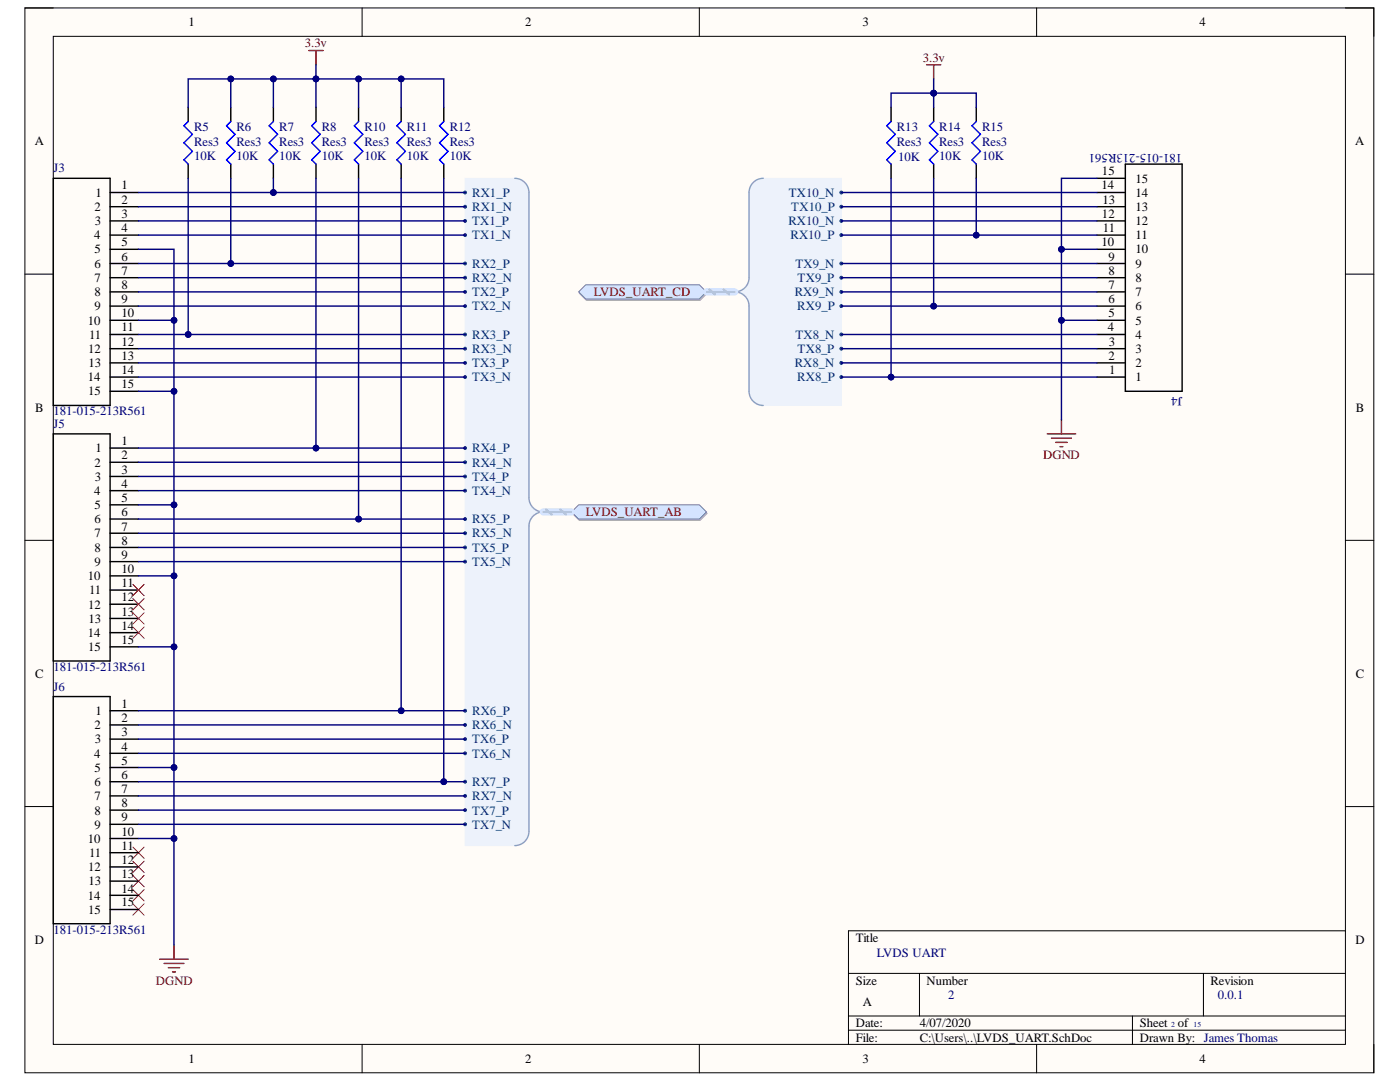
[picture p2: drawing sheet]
<svg xmlns="http://www.w3.org/2000/svg" width="279mm" height="216mm" viewBox="0 0 279 216" stroke-linecap="round" stroke-linejoin="round" font-family="sans-serif">
<path d="M5 1.6h269.2v212.5h-269.2z" fill-rule="evenodd" fill="#fffcf8"/>
<path d="M5 1.6h269.2v212.5h-269.2z" fill="none" stroke="#000" stroke-width=".2"/>
<path d="M10.6 7.3h257.9v201.1h-257.9z" fill-rule="evenodd" fill="#fffcf8"/>
<g fill="none" stroke="#000" stroke-width=".2">
<path d="M5 1.6h5.6M10.6 7.3h257.9v201.1h-257.9zM72.3 1.6v5.7M139.6 1.6v5.7M206.9 1.6v5.7M268.5 1.6h5.7v5.7M5 54.7h5.6M268.5 54.7h5.7M5 107.8h5.6M268.5 107.8h5.7M5 160.9h5.6M268.5 160.9h5.7"/>
<path d="M169.3 194.2h99.2M183.5 194.2v8.5M240.2 194.2v8.5M268.5 185.7h-99.2v22.7M72.3 208.4v5.7M139.6 208.4v5.7M169.3 202.7h99.2M169.3 205.6h99.2M206.9 208.4v5.7M226 202.7v5.7M274.2 208.4v5.7"/>
</g>
<path d="M92.8 35.6h9.9l1.4 .3 1.1 1.1 .4 1.4v61.6l.7 1.2 1.4 1-1.4 .9-.7 1.2v61.6l-.4 1.4-1.1 1.1-1.4 .3h-9.9z" fill-rule="evenodd" fill="#edf2fb"/>
<path d="M92.8 35.6h9.9l1.4 .3 1.1 1.1 .4 1.4v61.6l.7 1.2 1.4 1-1.4 .9-.7 1.2v61.6l-.4 1.4-1.1 1.1-1.4 .3h-9.9z" fill="none" stroke="#edf2fb" stroke-width=".2"/>
<path d="M102.7 35.6a2.83 2.83 0 0 1 2.9 2.8v60.9a2.83 2.83 0 0 0 2.8 2.9 2.83 2.83 0 0 0-2.8 2.8v60.9a2.83 2.83 0 0 1-2.9 2.8" fill="none" stroke="#8f9ec9" stroke-width=".29"/>
<circle cx="92.8" cy="38.4" r=".28" fill="#003a70"/>
<circle cx="92.8" cy="38.4" r=".28" fill="none" stroke="#003a70" stroke-width=".2"/>
<circle cx="92.8" cy="41.2" r=".28" fill="#003a70"/>
<circle cx="92.8" cy="41.2" r=".28" fill="none" stroke="#003a70" stroke-width=".2"/>
<circle cx="92.8" cy="44.1" r=".28" fill="#003a70"/>
<circle cx="92.8" cy="44.1" r=".28" fill="none" stroke="#003a70" stroke-width=".2"/>
<circle cx="92.8" cy="46.9" r=".28" fill="#003a70"/>
<circle cx="92.8" cy="46.9" r=".28" fill="none" stroke="#003a70" stroke-width=".2"/>
<circle cx="92.8" cy="52.6" r=".28" fill="#003a70"/>
<circle cx="92.8" cy="52.6" r=".28" fill="none" stroke="#003a70" stroke-width=".2"/>
<circle cx="92.8" cy="55.4" r=".28" fill="#003a70"/>
<circle cx="92.8" cy="55.4" r=".28" fill="none" stroke="#003a70" stroke-width=".2"/>
<circle cx="92.8" cy="58.2" r=".28" fill="#003a70"/>
<circle cx="92.8" cy="58.2" r=".28" fill="none" stroke="#003a70" stroke-width=".2"/>
<circle cx="92.8" cy="61.1" r=".28" fill="#003a70"/>
<circle cx="92.8" cy="61.1" r=".28" fill="none" stroke="#003a70" stroke-width=".2"/>
<circle cx="92.8" cy="66.7" r=".28" fill="#003a70"/>
<circle cx="92.8" cy="66.7" r=".28" fill="none" stroke="#003a70" stroke-width=".2"/>
<circle cx="92.8" cy="69.6" r=".28" fill="#003a70"/>
<circle cx="92.8" cy="69.6" r=".28" fill="none" stroke="#003a70" stroke-width=".2"/>
<circle cx="92.8" cy="72.4" r=".28" fill="#003a70"/>
<circle cx="92.8" cy="72.4" r=".28" fill="none" stroke="#003a70" stroke-width=".2"/>
<circle cx="92.8" cy="75.2" r=".28" fill="#003a70"/>
<circle cx="92.8" cy="75.2" r=".28" fill="none" stroke="#003a70" stroke-width=".2"/>
<circle cx="92.8" cy="89.4" r=".28" fill="#003a70"/>
<circle cx="92.8" cy="89.4" r=".28" fill="none" stroke="#003a70" stroke-width=".2"/>
<circle cx="92.8" cy="92.2" r=".28" fill="#003a70"/>
<circle cx="92.8" cy="92.2" r=".28" fill="none" stroke="#003a70" stroke-width=".2"/>
<circle cx="92.8" cy="95.1" r=".28" fill="#003a70"/>
<circle cx="92.8" cy="95.1" r=".28" fill="none" stroke="#003a70" stroke-width=".2"/>
<circle cx="92.8" cy="97.9" r=".28" fill="#003a70"/>
<circle cx="92.8" cy="97.9" r=".28" fill="none" stroke="#003a70" stroke-width=".2"/>
<circle cx="92.8" cy="103.6" r=".28" fill="#003a70"/>
<circle cx="92.8" cy="103.6" r=".28" fill="none" stroke="#003a70" stroke-width=".2"/>
<circle cx="92.8" cy="106.4" r=".28" fill="#003a70"/>
<circle cx="92.8" cy="106.4" r=".28" fill="none" stroke="#003a70" stroke-width=".2"/>
<circle cx="92.8" cy="109.2" r=".28" fill="#003a70"/>
<circle cx="92.8" cy="109.2" r=".28" fill="none" stroke="#003a70" stroke-width=".2"/>
<circle cx="92.8" cy="112.1" r=".28" fill="#003a70"/>
<circle cx="92.8" cy="112.1" r=".28" fill="none" stroke="#003a70" stroke-width=".2"/>
<circle cx="92.8" cy="141.8" r=".28" fill="#003a70"/>
<circle cx="92.8" cy="141.8" r=".28" fill="none" stroke="#003a70" stroke-width=".2"/>
<circle cx="92.8" cy="144.6" r=".28" fill="#003a70"/>
<circle cx="92.8" cy="144.6" r=".28" fill="none" stroke="#003a70" stroke-width=".2"/>
<circle cx="92.8" cy="147.5" r=".28" fill="#003a70"/>
<circle cx="92.8" cy="147.5" r=".28" fill="none" stroke="#003a70" stroke-width=".2"/>
<circle cx="92.8" cy="150.3" r=".28" fill="#003a70"/>
<circle cx="92.8" cy="150.3" r=".28" fill="none" stroke="#003a70" stroke-width=".2"/>
<circle cx="92.8" cy="156" r=".28" fill="#003a70"/>
<circle cx="92.8" cy="156" r=".28" fill="none" stroke="#003a70" stroke-width=".2"/>
<circle cx="92.8" cy="158.8" r=".28" fill="#003a70"/>
<circle cx="92.8" cy="158.8" r=".28" fill="none" stroke="#003a70" stroke-width=".2"/>
<circle cx="92.8" cy="161.6" r=".28" fill="#003a70"/>
<circle cx="92.8" cy="161.6" r=".28" fill="none" stroke="#003a70" stroke-width=".2"/>
<circle cx="92.8" cy="164.5" r=".28" fill="#003a70"/>
<circle cx="92.8" cy="164.5" r=".28" fill="none" stroke="#003a70" stroke-width=".2"/>
<path d="M209 86.6h5.7M209.8 87.4h4M210.7 88.3h2.3M211.5 89.1h.6M211.8 83.7v2.9" fill="none" stroke="#800000" stroke-width=".29"/>
<path d="M149.8 37l1.1-1.1 1.4-.3h15.6v45.3h-15.6l-1.4-.3-1.1-1.1-.3-1.4v-17.7l-.7-1.2-1.4-1 1.4-.9 .7-1.2v-17.7z" fill-rule="evenodd" fill="#edf2fb"/>
<path d="M149.8 37l1.1-1.1 1.4-.3h15.6v45.3h-15.6l-1.4-.3-1.1-1.1-.3-1.4v-17.7l-.7-1.2-1.4-1 1.4-.9 .7-1.2v-17.7z" fill="none" stroke="#edf2fb" stroke-width=".2"/>
<path d="M152.3 35.6a2.83 2.83 0 0 0-2.8 2.8v17a2.83 2.83 0 0 1-2.8 2.8 2.83 2.83 0 0 1 2.8 2.9v17a2.83 2.83 0 0 0 2.8 2.8" fill="none" stroke="#8f9ec9" stroke-width=".29"/>
<circle cx="167.9" cy="75.2" r=".28" fill="#003a70"/>
<circle cx="167.9" cy="75.2" r=".28" fill="none" stroke="#003a70" stroke-width=".2"/>
<circle cx="167.9" cy="72.4" r=".28" fill="#003a70"/>
<circle cx="167.9" cy="72.4" r=".28" fill="none" stroke="#003a70" stroke-width=".2"/>
<circle cx="167.9" cy="69.6" r=".28" fill="#003a70"/>
<circle cx="167.9" cy="69.6" r=".28" fill="none" stroke="#003a70" stroke-width=".2"/>
<circle cx="167.9" cy="66.7" r=".28" fill="#003a70"/>
<circle cx="167.9" cy="66.7" r=".28" fill="none" stroke="#003a70" stroke-width=".2"/>
<circle cx="167.9" cy="61.1" r=".28" fill="#003a70"/>
<circle cx="167.9" cy="61.1" r=".28" fill="none" stroke="#003a70" stroke-width=".2"/>
<circle cx="167.9" cy="58.2" r=".28" fill="#003a70"/>
<circle cx="167.9" cy="58.2" r=".28" fill="none" stroke="#003a70" stroke-width=".2"/>
<circle cx="167.9" cy="55.4" r=".28" fill="#003a70"/>
<circle cx="167.9" cy="55.4" r=".28" fill="none" stroke="#003a70" stroke-width=".2"/>
<circle cx="167.9" cy="52.6" r=".28" fill="#003a70"/>
<circle cx="167.9" cy="52.6" r=".28" fill="none" stroke="#003a70" stroke-width=".2"/>
<circle cx="167.9" cy="46.9" r=".28" fill="#003a70"/>
<circle cx="167.9" cy="46.9" r=".28" fill="none" stroke="#003a70" stroke-width=".2"/>
<circle cx="167.9" cy="44.1" r=".28" fill="#003a70"/>
<circle cx="167.9" cy="44.1" r=".28" fill="none" stroke="#003a70" stroke-width=".2"/>
<circle cx="167.9" cy="41.2" r=".28" fill="#003a70"/>
<circle cx="167.9" cy="41.2" r=".28" fill="none" stroke="#003a70" stroke-width=".2"/>
<circle cx="167.9" cy="38.4" r=".28" fill="#003a70"/>
<circle cx="167.9" cy="38.4" r=".28" fill="none" stroke="#003a70" stroke-width=".2"/>
<path d="M61.6 10.1h2.9M63.1 10.1v2.8M184.9 12.9h2.8M186.3 12.9v2.8M31.9 191.4h5.7M32.7 192.2h4M33.6 193.1h2.3M34.4 193.9h.6M34.7 188.6v2.8" fill="none" stroke="#800000" stroke-width=".29"/>
<g fill="none" stroke="#000" stroke-width=".29">
<path d="M37.6 21.4v2.8M37.6 32.7v2.9M46.1 21.4v2.8M46.1 32.7v2.9M54.6 21.4v2.8M54.6 32.7v2.9M63.1 21.4v2.8M63.1 32.7v2.9M71.6 21.4v2.8M71.6 32.7v2.9M80.1 21.4v2.8M80.1 32.7v2.9"/>
<path d="M88.6 21.4v2.8M88.6 32.7v2.9M177.8 21.4v2.8M177.8 32.7v2.9M186.3 21.4v2.8M186.3 32.7v2.9M194.8 21.4v2.8M194.8 32.7v2.9"/>
</g>
<path d="M37.6 24.2l-.9 .9 1.7 1.7-1.7 1.7 1.7 1.7-1.7 1.7 .9 .8M46.1 24.2l-.9 .9 1.7 1.7-1.7 1.7 1.7 1.7-1.7 1.7 .9 .8M54.6 24.2l-.9 .9 1.7 1.7-1.7 1.7 1.7 1.7-1.7 1.7 .9 .8M63.1 24.2l-.9 .9 1.7 1.7-1.7 1.7 1.7 1.7-1.7 1.7 .9 .8M71.6 24.2l-.9 .9 1.7 1.7-1.7 1.7 1.7 1.7-1.7 1.7 .9 .8M80.1 24.2l-.9 .9 1.7 1.7-1.7 1.7 1.7 1.7-1.7 1.7 .9 .8M88.6 24.2l-.9 .9 1.7 1.7-1.7 1.7 1.7 1.7-1.7 1.7 .9 .8M177.8 24.2l-.8 .9 1.7 1.7-1.7 1.7 1.7 1.7-1.7 1.7 .8 .8M186.3 24.2l-.8 .9 1.7 1.7-1.7 1.7 1.7 1.7-1.7 1.7 .8 .8M194.8 24.2l-.8 .9 1.7 1.7-1.7 1.7 1.7 1.7-1.7 1.7 .8 .8" fill="none" stroke="#00f" stroke-width=".29"/>
<path d="M26.5 169l2.3 2.3M26.5 171.8l2.3 2.3M26.5 174.7l2.3 2.2M26.5 177.5l2.3 2.3M28.8 169l-2.3 2.3M28.8 171.8l-2.3 2.3M28.8 174.7l-2.3 2.2M28.8 177.5l-2.3 2.3M26.5 180.3l2.3 2.3M28.8 180.3l-2.3 2.3" fill="none" stroke="#f00" stroke-width=".2"/>
<path d="M114.2 102.4l1.4-1.4h24.1l1.4 1.4-1.4 1.5h-24.1z" fill-rule="evenodd" fill="#bac0ca"/>
<path d="M114.2 102.4l1.4-1.4h24.1l1.4 1.4-1.4 1.5h-24.1z" fill="none" stroke="#a6acb6" stroke-width=".2"/>
<path d="M114.1 102.2l1.4-1.5h24.1l1.4 1.5-1.4 1.4h-24.1z" fill-rule="evenodd" fill="#d5e4ff"/>
<path d="M114.1 102.2l1.4-1.5h24.1l1.4 1.5-1.4 1.4h-24.1z" fill="none" stroke="#71809b" stroke-width=".2"/>
<path d="M115.6 58.5l1.4-1.4h22.7l1.4 1.4-1.4 1.4h-22.7z" fill-rule="evenodd" fill="#bac0ca"/>
<path d="M115.6 58.5l1.4-1.4h22.7l1.4 1.4-1.4 1.4h-22.7z" fill="none" stroke="#a6acb6" stroke-width=".2"/>
<path d="M115.5 58.2l1.4-1.4h22.7l1.4 1.4-1.4 1.5h-22.7z" fill-rule="evenodd" fill="#d5e4ff"/>
<path d="M115.5 58.2l1.4-1.4h22.7l1.4 1.4-1.4 1.5h-22.7z" fill="none" stroke="#71809b" stroke-width=".2"/>
<g fill="none" stroke="#000" stroke-width=".29">
<path d="M10.6 35.6h11.4v45.3h-11.4zM22 38.4h5.6M218.9 35.6h5.7M218.9 38.4h5.7M224.6 32.7h11.3v45.4h-11.3zM22 58.2h5.6M22 55.4h5.6M22 52.6h5.6M22 49.7h5.6M22 46.9h5.6M22 44.1h5.6M22 41.2h5.6"/>
<path d="M218.9 58.2h5.7M218.9 55.4h5.7M218.9 52.6h5.7M218.9 49.7h5.7M218.9 46.9h5.7M218.9 44.1h5.7M218.9 41.2h5.7M22 78.1h5.6M22 75.2h5.6M22 72.4h5.6M22 69.6h5.6M22 66.7h5.6"/>
<path d="M22 63.9h5.6M22 61.1h5.6M218.9 75.2h5.7M218.9 72.4h5.7M218.9 69.6h5.7M218.9 66.7h5.7M218.9 63.9h5.7M218.9 61.1h5.7M10.6 86.6h11.4v45.3h-11.4zM22 97.9h5.6M22 95.1h5.6M22 92.2h5.6"/>
<path d="M22 89.4h5.6M22 117.7h5.6M22 114.9h5.6M22 112.1h5.6M22 109.2h5.6M22 106.4h5.6M22 103.6h5.6M22 100.7h5.6M10.6 139h11.4v45.3h-11.4zM22 129.1h5.6M22 126.2h5.6M22 123.4h5.6"/>
<path d="M22 120.6h5.6M22 158.8h5.6M22 156h5.6M22 153.1h5.6M22 150.3h5.6M22 147.5h5.6M22 144.7h5.6M22 141.8h5.6M22 178.7h5.6M22 175.8h5.6M22 173h5.6M22 170.1h5.6"/>
<path d="M22 167.3h5.6M22 164.5h5.6M22 161.6h5.6M22 181.5h5.6"/>
</g>
<path d="M26.5 116.6l2.3 2.3M26.5 119.4l2.3 2.3M28.8 116.6l-2.3 2.3M28.8 119.4l-2.3 2.3M26.5 122.3l2.3 2.2M26.5 125.1l2.3 2.3M28.8 122.3l-2.3 2.2M28.8 125.1l-2.3 2.3" fill="none" stroke="#f00" stroke-width=".2"/>
<path d="M108.4 102.2h5.7" fill="none" stroke="#cbdaff" stroke-width="1.4"/>
<path d="M109 101.7l1.1 .9M111.8 101.7l1.1 .9" fill="none" stroke="#adbce7" stroke-width=".42"/>
<path d="M108.4 102.2h5.7" fill="none" stroke="#adbce7" stroke-width=".29"/>
<path d="M27.6 167.3h7.1" fill="none" stroke="#000080" stroke-width=".29"/>
<circle cx="34.7" cy="167.3" r=".57" fill="#000080"/>
<circle cx="34.7" cy="167.3" r=".57" fill="none" stroke="#000080" stroke-width=".2"/>
<path d="M88.6 35.6v120.4h-61M27.6 158.8h65.2M27.6 164.5h65.2M27.6 161.6h65.2" fill="none" stroke="#000080" stroke-width=".29"/>
<circle cx="88.6" cy="156" r=".57" fill="#000080"/>
<circle cx="88.6" cy="156" r=".57" fill="none" stroke="#000080" stroke-width=".2"/>
<path d="M27.6 153.1h7.1" fill="none" stroke="#000080" stroke-width=".29"/>
<circle cx="34.7" cy="153.1" r=".57" fill="#000080"/>
<circle cx="34.7" cy="153.1" r=".57" fill="none" stroke="#000080" stroke-width=".2"/>
<path d="M27.6 141.8h65.2M27.6 150.3h65.2M27.6 147.5h65.2M27.6 144.7h65.2" fill="none" stroke="#000080" stroke-width=".29"/>
<circle cx="80.1" cy="141.8" r=".57" fill="#000080"/>
<circle cx="80.1" cy="141.8" r=".57" fill="none" stroke="#000080" stroke-width=".2"/>
<path d="M27.6 129.1h7.1" fill="none" stroke="#000080" stroke-width=".29"/>
<circle cx="34.7" cy="129.1" r=".57" fill="#000080"/>
<circle cx="34.7" cy="129.1" r=".57" fill="none" stroke="#000080" stroke-width=".2"/>
<path d="M27.6 114.9h7.1" fill="none" stroke="#000080" stroke-width=".29"/>
<circle cx="34.7" cy="114.9" r=".57" fill="#000080"/>
<circle cx="34.7" cy="114.9" r=".57" fill="none" stroke="#000080" stroke-width=".2"/>
<path d="M27.6 103.6h65.2M27.6 112.1h65.2M27.6 109.2h65.2M27.6 106.4h65.2" fill="none" stroke="#000080" stroke-width=".29"/>
<circle cx="71.6" cy="103.6" r=".57" fill="#000080"/>
<circle cx="71.6" cy="103.6" r=".57" fill="none" stroke="#000080" stroke-width=".2"/>
<path d="M27.6 100.7h7.1" fill="none" stroke="#000080" stroke-width=".29"/>
<circle cx="34.7" cy="100.7" r=".57" fill="#000080"/>
<circle cx="34.7" cy="100.7" r=".57" fill="none" stroke="#000080" stroke-width=".2"/>
<path d="M27.6 89.4h65.2M27.6 97.9h65.2M27.6 95.1h65.2M27.6 92.2h65.2" fill="none" stroke="#000080" stroke-width=".29"/>
<circle cx="63.1" cy="89.4" r=".57" fill="#000080"/>
<circle cx="63.1" cy="89.4" r=".57" fill="none" stroke="#000080" stroke-width=".2"/>
<path d="M27.6 78.1h7.1" fill="none" stroke="#000080" stroke-width=".29"/>
<circle cx="34.7" cy="78.1" r=".57" fill="#000080"/>
<circle cx="34.7" cy="78.1" r=".57" fill="none" stroke="#000080" stroke-width=".2"/>
<path d="M27.6 66.7h65.2M27.6 75.2h65.2M27.6 72.4h65.2M27.6 69.6h65.2" fill="none" stroke="#000080" stroke-width=".29"/>
<circle cx="37.6" cy="66.7" r=".57" fill="#000080"/>
<circle cx="37.6" cy="66.7" r=".57" fill="none" stroke="#000080" stroke-width=".2"/>
<path d="M27.6 63.9h7.1" fill="none" stroke="#000080" stroke-width=".29"/>
<circle cx="34.7" cy="63.9" r=".57" fill="#000080"/>
<circle cx="34.7" cy="63.9" r=".57" fill="none" stroke="#000080" stroke-width=".2"/>
<path d="M27.6 52.6h65.2M27.6 58.2h65.2M27.6 55.4h65.2M27.6 61.1h65.2" fill="none" stroke="#000080" stroke-width=".29"/>
<circle cx="46.1" cy="52.6" r=".57" fill="#000080"/>
<circle cx="46.1" cy="52.6" r=".57" fill="none" stroke="#000080" stroke-width=".2"/>
<path d="M27.6 49.7h7.1v138.9" fill="none" stroke="#000080" stroke-width=".29"/>
<circle cx="34.7" cy="167.3" r=".57" fill="#000080"/>
<circle cx="34.7" cy="167.3" r=".57" fill="none" stroke="#000080" stroke-width=".2"/>
<circle cx="34.7" cy="153.1" r=".57" fill="#000080"/>
<circle cx="34.7" cy="153.1" r=".57" fill="none" stroke="#000080" stroke-width=".2"/>
<circle cx="34.7" cy="129.1" r=".57" fill="#000080"/>
<circle cx="34.7" cy="129.1" r=".57" fill="none" stroke="#000080" stroke-width=".2"/>
<circle cx="34.7" cy="114.9" r=".57" fill="#000080"/>
<circle cx="34.7" cy="114.9" r=".57" fill="none" stroke="#000080" stroke-width=".2"/>
<circle cx="34.7" cy="100.7" r=".57" fill="#000080"/>
<circle cx="34.7" cy="100.7" r=".57" fill="none" stroke="#000080" stroke-width=".2"/>
<circle cx="34.7" cy="78.1" r=".57" fill="#000080"/>
<circle cx="34.7" cy="78.1" r=".57" fill="none" stroke="#000080" stroke-width=".2"/>
<circle cx="34.7" cy="63.9" r=".57" fill="#000080"/>
<circle cx="34.7" cy="63.9" r=".57" fill="none" stroke="#000080" stroke-width=".2"/>
<path d="M27.6 38.4h65.2M27.6 46.9h65.2M27.6 44.1h65.2M27.6 41.2h65.2" fill="none" stroke="#000080" stroke-width=".29"/>
<circle cx="54.6" cy="38.4" r=".57" fill="#000080"/>
<circle cx="54.6" cy="38.4" r=".57" fill="none" stroke="#000080" stroke-width=".2"/>
<path d="M37.6 21.4v-5.7h8.5v5.7" fill="none" stroke="#000080" stroke-width=".29"/>
<circle cx="46.1" cy="15.7" r=".57" fill="#000080"/>
<circle cx="46.1" cy="15.7" r=".57" fill="none" stroke="#000080" stroke-width=".2"/>
<path d="M46.1 15.7h8.5" fill="none" stroke="#000080" stroke-width=".29"/>
<circle cx="46.1" cy="15.7" r=".57" fill="#000080"/>
<circle cx="46.1" cy="15.7" r=".57" fill="none" stroke="#000080" stroke-width=".2"/>
<circle cx="54.6" cy="15.7" r=".57" fill="#000080"/>
<circle cx="54.6" cy="15.7" r=".57" fill="none" stroke="#000080" stroke-width=".2"/>
<path d="M54.6 21.4v-5.7h8.5v5.7" fill="none" stroke="#000080" stroke-width=".29"/>
<circle cx="63.1" cy="15.7" r=".57" fill="#000080"/>
<circle cx="63.1" cy="15.7" r=".57" fill="none" stroke="#000080" stroke-width=".2"/>
<circle cx="54.6" cy="15.7" r=".57" fill="#000080"/>
<circle cx="54.6" cy="15.7" r=".57" fill="none" stroke="#000080" stroke-width=".2"/>
<path d="M63.1 15.7h8.5v5.7" fill="none" stroke="#000080" stroke-width=".29"/>
<circle cx="63.1" cy="15.7" r=".57" fill="#000080"/>
<circle cx="63.1" cy="15.7" r=".57" fill="none" stroke="#000080" stroke-width=".2"/>
<circle cx="71.6" cy="15.7" r=".57" fill="#000080"/>
<circle cx="71.6" cy="15.7" r=".57" fill="none" stroke="#000080" stroke-width=".2"/>
<path d="M71.6 15.7h8.5v5.7" fill="none" stroke="#000080" stroke-width=".29"/>
<circle cx="71.6" cy="15.7" r=".57" fill="#000080"/>
<circle cx="71.6" cy="15.7" r=".57" fill="none" stroke="#000080" stroke-width=".2"/>
<circle cx="80.1" cy="15.7" r=".57" fill="#000080"/>
<circle cx="80.1" cy="15.7" r=".57" fill="none" stroke="#000080" stroke-width=".2"/>
<path d="M80.1 15.7h8.5v5.7" fill="none" stroke="#000080" stroke-width=".29"/>
<circle cx="80.1" cy="15.7" r=".57" fill="#000080"/>
<circle cx="80.1" cy="15.7" r=".57" fill="none" stroke="#000080" stroke-width=".2"/>
<path d="M88.6 156h4.2" fill="none" stroke="#000080" stroke-width=".29"/>
<circle cx="88.6" cy="156" r=".57" fill="#000080"/>
<circle cx="88.6" cy="156" r=".57" fill="none" stroke="#000080" stroke-width=".2"/>
<path d="M167.9 75.2h51" fill="none" stroke="#000080" stroke-width=".29"/>
<circle cx="177.8" cy="75.2" r=".57" fill="#000080"/>
<circle cx="177.8" cy="75.2" r=".57" fill="none" stroke="#000080" stroke-width=".2"/>
<path d="M167.9 61.1h51M167.9 72.4h51M167.9 69.6h51M167.9 66.7h51" fill="none" stroke="#000080" stroke-width=".29"/>
<circle cx="186.3" cy="61.1" r=".57" fill="#000080"/>
<circle cx="186.3" cy="61.1" r=".57" fill="none" stroke="#000080" stroke-width=".2"/>
<path d="M167.9 46.9h51M167.9 58.2h51M167.9 55.4h51M167.9 52.6h51" fill="none" stroke="#000080" stroke-width=".29"/>
<circle cx="194.8" cy="46.9" r=".57" fill="#000080"/>
<circle cx="194.8" cy="46.9" r=".57" fill="none" stroke="#000080" stroke-width=".2"/>
<path d="M167.9 38.4h51M177.8 21.4v-2.8h8.5v2.8M167.9 44.1h51M167.9 41.2h51" fill="none" stroke="#000080" stroke-width=".29"/>
<circle cx="186.3" cy="18.6" r=".57" fill="#000080"/>
<circle cx="186.3" cy="18.6" r=".57" fill="none" stroke="#000080" stroke-width=".2"/>
<path d="M186.3 18.6h8.5v2.8" fill="none" stroke="#000080" stroke-width=".29"/>
<circle cx="186.3" cy="18.6" r=".57" fill="#000080"/>
<circle cx="186.3" cy="18.6" r=".57" fill="none" stroke="#000080" stroke-width=".2"/>
<path d="M211.8 63.9h7.1" fill="none" stroke="#000080" stroke-width=".29"/>
<circle cx="211.8" cy="63.9" r=".57" fill="#000080"/>
<circle cx="211.8" cy="63.9" r=".57" fill="none" stroke="#000080" stroke-width=".2"/>
<path d="M218.9 49.7h-7.1v34" fill="none" stroke="#000080" stroke-width=".29"/>
<circle cx="211.8" cy="49.7" r=".57" fill="#000080"/>
<circle cx="211.8" cy="49.7" r=".57" fill="none" stroke="#000080" stroke-width=".2"/>
<circle cx="211.8" cy="63.9" r=".57" fill="#000080"/>
<circle cx="211.8" cy="63.9" r=".57" fill="none" stroke="#000080" stroke-width=".2"/>
<path d="M218.9 35.6h-7.1v14.1" fill="none" stroke="#000080" stroke-width=".29"/>
<circle cx="211.8" cy="49.7" r=".57" fill="#000080"/>
<circle cx="211.8" cy="49.7" r=".57" fill="none" stroke="#000080" stroke-width=".2"/>
<path d="M37.6 35.6v31.1" fill="none" stroke="#000080" stroke-width=".29"/>
<circle cx="37.6" cy="66.7" r=".57" fill="#000080"/>
<circle cx="37.6" cy="66.7" r=".57" fill="none" stroke="#000080" stroke-width=".2"/>
<path d="M46.1 35.6v17" fill="none" stroke="#000080" stroke-width=".29"/>
<circle cx="46.1" cy="52.6" r=".57" fill="#000080"/>
<circle cx="46.1" cy="52.6" r=".57" fill="none" stroke="#000080" stroke-width=".2"/>
<path d="M54.6 35.6v2.8" fill="none" stroke="#000080" stroke-width=".29"/>
<circle cx="54.6" cy="38.4" r=".57" fill="#000080"/>
<circle cx="54.6" cy="38.4" r=".57" fill="none" stroke="#000080" stroke-width=".2"/>
<path d="M63.1 35.6v53.8" fill="none" stroke="#000080" stroke-width=".29"/>
<circle cx="63.1" cy="89.4" r=".57" fill="#000080"/>
<circle cx="63.1" cy="89.4" r=".57" fill="none" stroke="#000080" stroke-width=".2"/>
<path d="M63.1 12.9v2.8" fill="none" stroke="#000080" stroke-width=".29"/>
<circle cx="63.1" cy="15.7" r=".57" fill="#000080"/>
<circle cx="63.1" cy="15.7" r=".57" fill="none" stroke="#000080" stroke-width=".2"/>
<path d="M71.6 35.6v68" fill="none" stroke="#000080" stroke-width=".29"/>
<circle cx="71.6" cy="103.6" r=".57" fill="#000080"/>
<circle cx="71.6" cy="103.6" r=".57" fill="none" stroke="#000080" stroke-width=".2"/>
<path d="M80.1 35.6v106.2" fill="none" stroke="#000080" stroke-width=".29"/>
<circle cx="80.1" cy="141.8" r=".57" fill="#000080"/>
<circle cx="80.1" cy="141.8" r=".57" fill="none" stroke="#000080" stroke-width=".2"/>
<path d="M177.8 35.6v39.6" fill="none" stroke="#000080" stroke-width=".29"/>
<circle cx="177.8" cy="75.2" r=".57" fill="#000080"/>
<circle cx="177.8" cy="75.2" r=".57" fill="none" stroke="#000080" stroke-width=".2"/>
<path d="M186.3 35.6v25.5" fill="none" stroke="#000080" stroke-width=".29"/>
<circle cx="186.3" cy="61.1" r=".57" fill="#000080"/>
<circle cx="186.3" cy="61.1" r=".57" fill="none" stroke="#000080" stroke-width=".2"/>
<path d="M186.3 15.7v2.9" fill="none" stroke="#000080" stroke-width=".29"/>
<circle cx="186.3" cy="18.6" r=".57" fill="#000080"/>
<circle cx="186.3" cy="18.6" r=".57" fill="none" stroke="#000080" stroke-width=".2"/>
<path d="M194.8 35.6v11.3" fill="none" stroke="#000080" stroke-width=".29"/>
<circle cx="194.8" cy="46.9" r=".57" fill="#000080"/>
<circle cx="194.8" cy="46.9" r=".57" fill="none" stroke="#000080" stroke-width=".2"/>
<path d="M141 58.2h5.7" fill="none" stroke="#cbdaff" stroke-width="1.4"/>
<path d="M141.6 57.7l1.1 1M144.4 57.7l1.1 1" fill="none" stroke="#adbce7" stroke-width=".42"/>
<path d="M141 58.2h5.7" fill="none" stroke="#adbce7" stroke-width=".29"/>
<g font-size="2.5">
<text x="37.6" y="5.2">1</text>
<text x="104.8" y="5.2">2</text>
<text x="172.1" y="5.2">3</text>
<text x="239.4" y="5.2">4</text>
<text x="6.9" y="29">A</text>
<text x="270.4" y="29">A</text>
<text x="219.9" y="35">15</text>
<text x="19" y="39.2">1</text>
<text x="24.3" y="40.7">2</text>
<text x="24.3" y="37.8">1</text>
<text x="219.8" y="37.8">14</text>
<text x="220" y="40.7">13</text>
<text x="226.6" y="36.4">15</text>
<text x="226.6" y="39.2">14</text>
<text x="18.8" y="47.8">4</text>
<text x="18.9" y="42.1">2</text>
<text x="18.9" y="44.9">3</text>
<text x="24.3" y="46.3">4</text>
<text x="24.3" y="43.5">3</text>
<text x="219.9" y="43.5">12</text>
<text x="220.1" y="46.3">11</text>
<text x="226.6" y="42.1">13</text>
<text x="226.6" y="44.9">12</text>
<text x="226.6" y="47.8">11</text>
<text x="18.9" y="53.4">6</text>
<text x="18.9" y="50.6">5</text>
<text x="24.3" y="52">6</text>
<text x="24.3" y="49.1">5</text>
<text x="219.8" y="49.1">10</text>
<text x="221.2" y="52">9</text>
<text x="226.6" y="50.6">10</text>
<text x="226.6" y="53.4">9</text>
<text x="18.9" y="59.1">8</text>
<text x="18.9" y="56.2">7</text>
<text x="24.3" y="57.7">8</text>
<text x="24.3" y="54.8">7</text>
<text x="221.2" y="54.8">8</text>
<text x="221.2" y="57.7">7</text>
<text x="226.6" y="56.2">8</text>
<text x="226.6" y="59.1">7</text>
<text x="17.5" y="64.8">10</text>
<text x="18.9" y="61.9">9</text>
<text x="24.3" y="63.3">10</text>
<text x="24.3" y="60.5">9</text>
<text x="221.2" y="60.5">6</text>
<text x="221.2" y="63.3">5</text>
<text x="226.6" y="61.9">6</text>
<text x="226.6" y="64.8">5</text>
<text x="17.6" y="70.4">12</text>
<text x="17.8" y="67.6">11</text>
<text x="24.3" y="71.8">13</text>
<text x="24.3" y="69">12</text>
<text x="24.3" y="66.1">11</text>
<text x="221.1" y="66.1">4</text>
<text x="221.2" y="71.8">2</text>
<text x="221.3" y="69">3</text>
<text x="226.6" y="67.6">4</text>
<text x="226.6" y="70.4">3</text>
<text x="17.5" y="76.1">14</text>
<text x="17.7" y="73.2">13</text>
<text x="24.3" y="77.5">15</text>
<text x="24.3" y="74.7">14</text>
<text x="221.4" y="74.7">1</text>
<text x="226.6" y="73.2">2</text>
<text x="226.6" y="76.1">1</text>
<text x="7" y="82.1">B</text>
<text x="17.6" y="78.9">15</text>
<text x="270.6" y="82.1">B</text>
<text x="24.3" y="88.8">1</text>
<text x="18.9" y="93.1">2</text>
<text x="18.9" y="95.9">3</text>
<text x="19" y="90.2">1</text>
<text x="24.3" y="94.5">3</text>
<text x="24.3" y="91.7">2</text>
<text x="18.8" y="98.8">4</text>
<text x="18.9" y="101.6">5</text>
<text x="24.3" y="100.2">5</text>
<text x="24.3" y="97.3">4</text>
<text x="18.9" y="107.2">7</text>
<text x="18.9" y="104.4">6</text>
<text x="24.3" y="105.9">7</text>
<text x="24.3" y="103">6</text>
<text x="18.9" y="112.9">9</text>
<text x="18.9" y="110.1">8</text>
<text x="24.3" y="111.5">9</text>
<text x="24.3" y="108.7">8</text>
<text x="17.5" y="115.8">10</text>
<text x="17.8" y="118.6">11</text>
<text x="24.3" y="120">12</text>
<text x="24.3" y="117.2">11</text>
<text x="24.3" y="114.3">10</text>
<text x="17.6" y="121.4">12</text>
<text x="17.7" y="124.2">13</text>
<text x="24.3" y="125.7">14</text>
<text x="24.3" y="122.9">13</text>
<text x="17.5" y="127.1">14</text>
<text x="17.6" y="129.9">15</text>
<text x="24.3" y="128.5">15</text>
<text x="7" y="135.2">C</text>
<text x="270.6" y="135.2">C</text>
<text x="19" y="142.7">1</text>
<text x="24.3" y="141.2">1</text>
<text x="18.9" y="145.5">2</text>
<text x="18.9" y="148.3">3</text>
<text x="24.3" y="149.8">4</text>
<text x="24.3" y="146.9">3</text>
<text x="24.3" y="144.1">2</text>
<text x="18.8" y="151.2">4</text>
<text x="18.9" y="154">5</text>
<text x="24.3" y="155.4">6</text>
<text x="24.3" y="152.6">5</text>
<text x="18.9" y="159.7">7</text>
<text x="18.9" y="156.9">6</text>
<text x="24.3" y="161.1">8</text>
<text x="24.3" y="158.2">7</text>
<text x="18.9" y="165.3">9</text>
<text x="18.9" y="162.5">8</text>
<text x="24.3" y="166.8">10</text>
<text x="24.3" y="163.9">9</text>
<text x="17.5" y="168.2">10</text>
<text x="17.6" y="173.9">12</text>
<text x="17.8" y="171">11</text>
<text x="24.3" y="172.4">12</text>
<text x="24.3" y="169.5">11</text>
<text x="17.5" y="179.5">14</text>
<text x="17.7" y="176.7">13</text>
<text x="24.3" y="178.1">14</text>
<text x="24.3" y="175.2">13</text>
<text x="17.6" y="182.3">15</text>
<text x="24.3" y="180.9">15</text>
<text x="6.9" y="188.3">D</text>
<text x="170.8" y="188">Title</text>
<text x="270.5" y="188.3">D</text>
<text x="170.8" y="196.5">Size</text>
<text x="184.9" y="196.5">Number</text>
<text x="241.6" y="196.5">Revision</text>
<text x="172.2" y="200.8">A</text>
<text x="170.8" y="205">Date:</text>
<text x="170.8" y="207.9">File:</text>
<text x="183.6" y="205">4/07/2020</text>
<text x="183.6" y="207.9">C:\Users\..\LVDS_UART.SchDoc</text>
<text x="227.5" y="205">Sheet</text>
<text x="227.5" y="207.9">Drawn By: James Thomas</text>
<text x="235.1" y="205">of</text>
<text x="37.6" y="212.1">1</text>
<text x="104.8" y="212.1">2</text>
<text x="172.1" y="212.1">3</text>
<text x="239.4" y="212.1">4</text>
</g>
<g font-size="2.5" fill="#800000">
<text x="60.8" y="9.5">3.3v</text>
<text x="184.1" y="12.3">3.3v</text>
<text x="118.5" y="59.1">LVDS_UART_CD</text>
<text x="208.2" y="91.7">DGND</text>
<text x="116.9" y="103">LVDS_UART_AB</text>
<text x="31.1" y="196.5">DGND</text>
</g>
<g font-size="2.5" fill="#000080">
<text x="38.7" y="26.2">R5</text>
<text x="38.7" y="29.1">Res3</text>
<text x="47.2" y="26.2">R6</text>
<text x="47.2" y="29.1">Res3</text>
<text x="55.7" y="26.2">R7</text>
<text x="55.7" y="29.1">Res3</text>
<text x="64.2" y="26.2">R8</text>
<text x="64.2" y="29.1">Res3</text>
<text x="72.7" y="26.2">R10</text>
<text x="72.7" y="29.1">Res3</text>
<text x="81.2" y="26.2">R11</text>
<text x="81.2" y="29.1">Res3</text>
<text x="89.7" y="26.2">R12</text>
<text x="89.7" y="29.1">Res3</text>
<text x="179" y="26.2">R13</text>
<text x="179" y="29.1">Res3</text>
<text x="187.4" y="26.2">R14</text>
<text x="187.4" y="29.1">Res3</text>
<text x="196" y="26.2">R15</text>
<text x="196" y="29.1">Res3</text>
<text x="10.7" y="34.4">J3</text>
<text x="38.7" y="31.9">10K</text>
<text x="47.2" y="31.9">10K</text>
<text x="55.7" y="31.9">10K</text>
<text x="64.2" y="31.9">10K</text>
<text x="72.7" y="31.9">10K</text>
<text x="81.2" y="31.9">10K</text>
<text x="89.7" y="31.9">10K</text>
<text x="179.2" y="32.1">10K</text>
<text x="187.4" y="31.9">10K</text>
<text x="196" y="31.9">10K</text>
<text x="235.9" y="30.8" transform="rotate(-180 235.9 30.8)">181-015-213R561</text>
<text x="10.7" y="82.9">181-015-213R561</text>
<text x="236" y="79.2" transform="rotate(-180 236 79.2)">J4</text>
<text x="10.7" y="85.4">J5</text>
<text x="10.7" y="133.9">181-015-213R561</text>
<text x="10.7" y="137.8">J6</text>
<text x="10.7" y="186.3">181-015-213R561</text>
<text x="175" y="190.9">LVDS UART</text>
<text x="189.2" y="199.3">2</text>
<text x="243" y="199.3">0.0.1</text>
</g>
<g font-size="2.5" fill="#003a70">
<text x="94.2" y="39.2">RX1_P</text>
<text x="157.4" y="39.2">TX10_N</text>
<text x="94.2" y="42.1">RX1_N</text>
<text x="94.2" y="44.9">TX1_P</text>
<text x="94.2" y="47.8">TX1_N</text>
<text x="157.3" y="44.9">RX10_N</text>
<text x="157.8" y="47.8">RX10_P</text>
<text x="157.9" y="42.1">TX10_P</text>
<text x="94.2" y="53.4">RX2_P</text>
<text x="158.8" y="53.4">TX9_N</text>
<text x="94.2" y="56.2">RX2_N</text>
<text x="94.2" y="59.1">TX2_P</text>
<text x="158.6" y="59.1">RX9_N</text>
<text x="159.2" y="56.2">TX9_P</text>
<text x="94.2" y="61.9">TX2_N</text>
<text x="159.1" y="61.9">RX9_P</text>
<text x="94.2" y="67.6">RX3_P</text>
<text x="94.2" y="70.4">RX3_N</text>
<text x="158.8" y="67.6">TX8_N</text>
<text x="159.2" y="70.4">TX8_P</text>
<text x="94.2" y="73.2">TX3_P</text>
<text x="94.2" y="76.1">TX3_N</text>
<text x="158.6" y="73.2">RX8_N</text>
<text x="159.1" y="76.1">RX8_P</text>
<text x="94.2" y="90.2">RX4_P</text>
<text x="94.2" y="93.1">RX4_N</text>
<text x="94.2" y="95.9">TX4_P</text>
<text x="94.2" y="98.8">TX4_N</text>
<text x="94.2" y="104.4">RX5_P</text>
<text x="94.2" y="107.2">RX5_N</text>
<text x="94.2" y="110.1">TX5_P</text>
<text x="94.2" y="112.9">TX5_N</text>
<text x="94.2" y="142.7">RX6_P</text>
<text x="94.2" y="145.5">RX6_N</text>
<text x="94.2" y="148.3">TX6_P</text>
<text x="94.2" y="151.2">TX6_N</text>
<text x="94.2" y="156.9">RX7_P</text>
<text x="94.2" y="159.7">RX7_N</text>
<text x="94.2" y="162.5">TX7_P</text>
<text x="94.2" y="165.3">TX7_N</text>
</g>
<g font-size="1.5" fill="#000080">
<text x="233.7" y="204.9">2</text>
<text x="238.2" y="204.9">15</text>
</g>
</svg>
